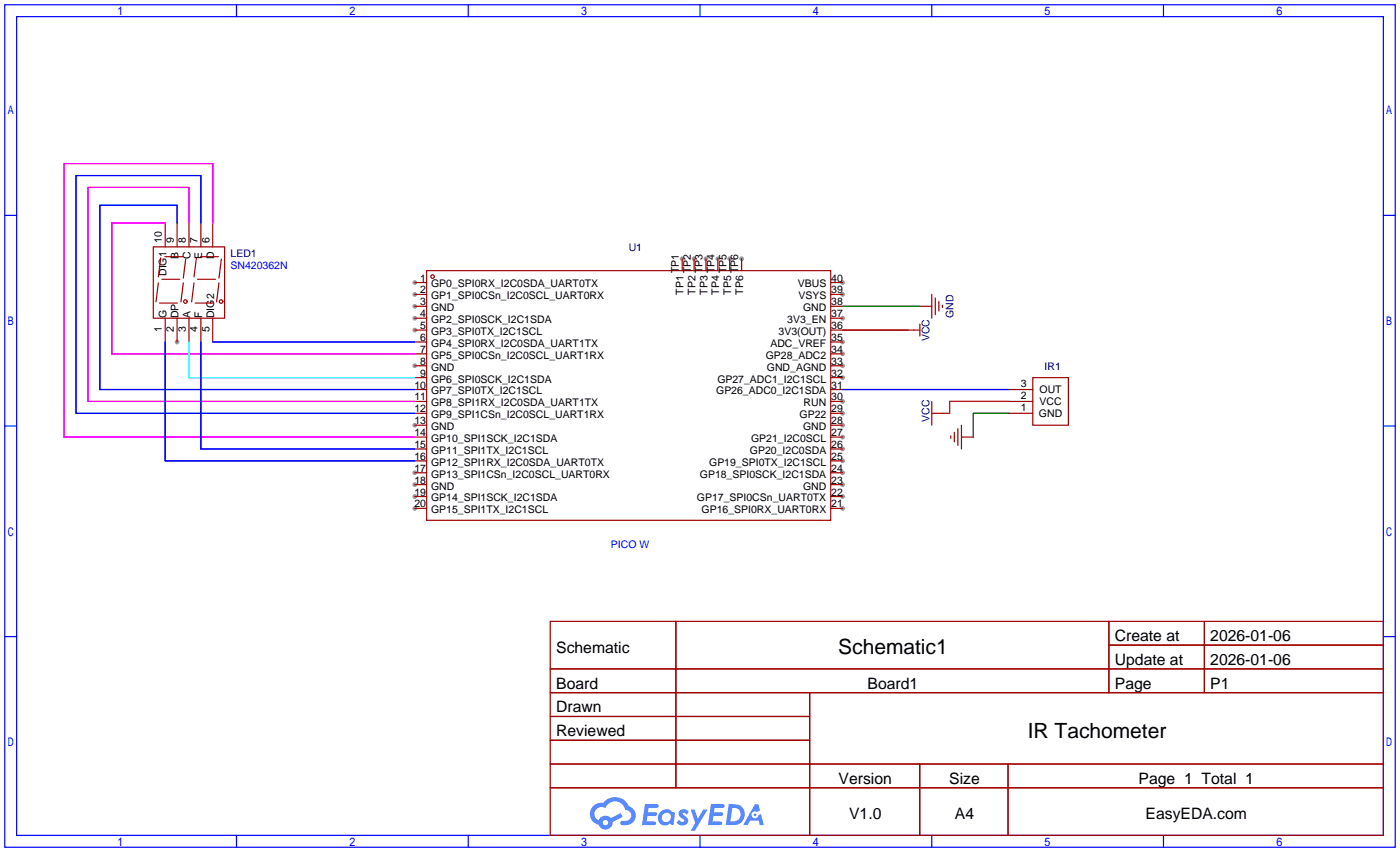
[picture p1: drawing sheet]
<svg xmlns="http://www.w3.org/2000/svg" width="299mm" height="182mm" viewBox="0 0 299 182" stroke-linecap="round" stroke-linejoin="round" font-family="sans-serif">
<g fill="#999">
<circle cx="88.6" cy="60.4" r=".51"/>
<circle cx="88.6" cy="62.9" r=".51"/>
<circle cx="88.6" cy="65.4" r=".51"/>
<circle cx="88.6" cy="68" r=".51"/>
<circle cx="88.6" cy="70.5" r=".51"/>
<circle cx="88.6" cy="78.1" r=".51"/>
<circle cx="88.6" cy="90.8" r=".51"/>
<circle cx="88.6" cy="101" r=".51"/>
<circle cx="88.6" cy="103.5" r=".51"/>
<circle cx="88.6" cy="106.1" r=".51"/>
<circle cx="88.6" cy="108.6" r=".51"/>
<circle cx="180.1" cy="108.6" r=".51"/>
<circle cx="180.1" cy="106.1" r=".51"/>
<circle cx="180.1" cy="103.5" r=".51"/>
<circle cx="180.1" cy="101" r=".51"/>
<circle cx="180.1" cy="98.5" r=".51"/>
<circle cx="180.1" cy="95.9" r=".51"/>
<circle cx="180.1" cy="93.4" r=".51"/>
<circle cx="180.1" cy="90.8" r=".51"/>
<circle cx="180.1" cy="88.3" r=".51"/>
<circle cx="180.1" cy="85.8" r=".51"/>
<circle cx="180.1" cy="80.7" r=".51"/>
<circle cx="180.1" cy="78.1" r=".51"/>
<circle cx="180.1" cy="75.6" r=".51"/>
<circle cx="180.1" cy="73.1" r=".51"/>
<circle cx="180.1" cy="68" r=".51"/>
<circle cx="180.1" cy="62.9" r=".51"/>
<circle cx="180.1" cy="60.4" r=".51"/>
<circle cx="145.8" cy="55.3" r=".51"/>
<circle cx="148.3" cy="55.3" r=".51"/>
<circle cx="150.9" cy="55.3" r=".51"/>
<circle cx="153.4" cy="55.3" r=".51"/>
<circle cx="156" cy="55.3" r=".51"/>
<circle cx="158.5" cy="55.3" r=".51"/>
<circle cx="37.8" cy="73.1" r=".51"/>
</g>
<g fill="none" stroke="#00f" stroke-width=".25">
<path d="M1 1h297.2v180h-297.2zM3.6 3.6h292.1v174.9h-292.1zM50.5 1v2.6M100.1 1v2.6M149.6 1v2.6M199.1 1v2.6M248.7 1v2.6M1 46h2.6M295.7 46h2.5M1 91h2.6M295.7 91h2.5M1 136h2.6"/>
<path d="M295.7 136h2.5M50.5 178.5v2.5M100.1 178.5v2.5M149.6 178.5v2.5M199.1 178.5v2.5M248.7 178.5v2.5"/>
</g>
<g fill="none" stroke="#a10000" stroke-width=".25">
<path d="M117.6 132.8h178.1v45.7h-178.1zM144.5 132.8v35.5M237 132.8v15.2M237 137.8h58.7M257.4 132.8v15.2M117.6 142.9h178.1M117.6 148h178.1M117.6 153.1h55.4M117.6 158.2h55.4M173 148v30.5M117.6 163.2h178.1M117.6 168.3h178.1"/>
<path d="M196.6 163.2v15.3M215.4 163.2v15.3"/>
</g>
<g fill="#5487ff">
<path d="M145.3 173.2a1.3 1.3 0 0 1 1.9 .2l-.4 .7a.54 .54 0 0 0-.9-.3l.1 .2a1.34 1.34 0 0 1 .9 1.8 1.47 1.47 0 0 1-2.3 0l.5-.6 .8 .4a.31 .31 0 0 0 .4-.3 .31 .31 0 0 0-.3-.3 1.12 1.12 0 0 1-.7-1.8z"/>
<path d="M147.6 173h.9l.6 1.9 1.2-1.9h.9l-2.7 4.5h-.9l1-1.7z"/>
<path d="M137.8 171.8h1.7a1.31 1.31 0 0 1 1.2 .2 .4 .4 0 0 1-.3 .6h-1.8l-.1 .9h1.6a.4 .4 0 0 1 .4 .5 .4 .4 0 0 1-.5 .3h-1.6l-.2 1.2h1.4a.46 .46 0 0 1 .5 .1 .46 .46 0 0 1 .1 .5l-.4 .2h-2.6z"/>
<path d="M151.9 171.8h1.7a1.32 1.32 0 0 1 1.2 .2 .39 .39 0 0 1-.3 .6h-1.8l-.1 .9h1.6a.4 .4 0 0 1 .4 .5 .4 .4 0 0 1-.4 .3h-1.7l-.2 1.2h1.4a.46 .46 0 0 1 .5 .1 .46 .46 0 0 1 .1 .5l-.4 .2h-2.6z"/>
<path d="M161.3 171.8h.8l.3 1.4-.6 .3a.75 .75 0 0 0-1.1 .3 .75 .75 0 0 0 .5 1 .75 .75 0 0 0 .9-.6l.5-.3 .6 2.4h-.8l-.3-1h-1.8l-.5 1h-1z"/>
<path d="M155.7 171.8l-.6 4.5h1.5a2.27 2.27 0 0 0 2.6-2.3 2.27 2.27 0 0 0-2.7-2.2zM156.5 172.6a1.5 1.5 0 0 1 1.8 1.5 1.5 1.5 0 0 1-1.9 1.4h-.3z"/>
<path d="M141.2 173.4a1.6 1.6 0 0 0-.3 2.3 1.6 1.6 0 0 0 2.3 .2l.7 .4 .3-2.5-.1-.3h-.5a1.58 1.58 0 0 0-2.4-.1zM141.8 174a.98 .98 0 0 1 1.6 .4 .98 .98 0 0 1-1.1 1.3 .94 .94 0 0 1-.9-.7 .94 .94 0 0 1 .4-1z"/>
<path d="M126.8 172.2a2.37 2.37 0 0 0 1.1 4 1.54 1.54 0 0 0 1.8 1 1.54 1.54 0 0 0 1.2-1.6l2.2-1.1-.5-.8-2 1.1a1.57 1.57 0 0 0-2.7 .5 1.5 1.5 0 0 1-.7-2.1 1.5 1.5 0 0 1 2.2-.5 2.23 2.23 0 0 1 2.3-1.5 2.23 2.23 0 0 1 2 1.9 1.16 1.16 0 0 1 1.2 1 1.16 1.16 0 0 1-1.1 1.3h-.7a.47 .47 0 0 0-.5 .4 .47 .47 0 0 0 .4 .5 2.17 2.17 0 0 0 2.5-1 2.17 2.17 0 0 0-.3-2.6l-.8-.5a3.2 3.2 0 0 0-5.5-.7l-1.1 .1zM128.8 175.8a.6 .6 0 0 1 1.2 0 .6 .6 0 0 1-1.2 0z"/>
<circle cx="161.4" cy="174.1" r=".28"/>
</g>
<g fill="none" stroke="#a10000" stroke-width=".25">
<path d="M32.8 52.7h15.2v15.3h-15.2zM34.4 55.1l-.6 4.1M34.6 59.7h3.8M35.2 54.8h3.9M35.3 47.7v5M37.8 47.7v5M39.7 55.4l-.5 4M40.4 47.7v5M42 55.1l-.5 4.1M42.2 59.7h3.8M42.9 54.8h3.8M42.9 47.7v5"/>
<path d="M45.5 47.7v5M47.3 55.4l-.5 4M91.2 57.8h86.3v53.4h-86.3zM145.8 55.3v2.5M148.3 55.3v2.5M150.9 55.3v2.5M153.4 55.3v2.5M156 55.3v2.5M158.5 55.3v2.5M33.8 60.4l-.5 4.1M34.1 64.7h3.8M35.3 68v5.1"/>
<path d="M37.8 68v5.1M39.2 60.4l-.5 4.1M40.4 68v5.1M41.5 60.4l-.5 4.1M41.7 64.7h3.8M42.9 68v5.1M45.5 68v5.1M46.8 60.4l-.5 4.1M88.6 60.4h2.6M88.6 62.9h2.6M88.6 65.4h2.6M88.6 68h2.6"/>
<path d="M88.6 70.5h2.6M88.6 73.1h2.6M88.6 75.6h2.6M88.6 78.1h2.6M177.5 60.4h2.6M177.5 62.9h2.6M177.5 65.4h2.6M177.5 68h2.6M177.5 70.5h2.6M177.5 73.1h2.6M177.5 75.6h2.6M177.5 78.1h2.6"/>
<path d="M194.1 70.5h2.5M196.6 65.4h2.5M196.6 69.3v2.5M199.1 62.9v5.1M199.9 63.7v3.5M200.7 64.4v2.1M201.4 65.2v.5M88.6 80.7h2.6M88.6 83.2h2.6M88.6 85.8h2.6M88.6 88.3h2.6M88.6 90.8h2.6"/>
<path d="M88.6 93.4h2.6M88.6 95.9h2.6M88.6 98.5h2.6M177.5 80.7h2.6M177.5 83.2h2.6M177.5 85.8h2.6M177.5 88.3h2.6M177.5 90.8h2.6M177.5 93.4h2.6M177.5 95.9h2.6M177.5 98.5h2.6M199.1 88.3h3.8"/>
<path d="M199.1 85.8v5M203.2 93.1v.5M204 92.4v2M204.7 91.6v3.6M205.5 93.4h2.5M205.5 90.8v5.1M215.6 83.2h5.1M215.6 85.8h5.1M215.6 88.3h5.1M220.7 80.7h7.6v10.1h-7.6zM88.6 101h2.6M88.6 103.5h2.6"/>
<path d="M88.6 106.1h2.6M88.6 108.6h2.6M177.5 101h2.6M177.5 103.5h2.6M177.5 106.1h2.6M177.5 108.6h2.6"/>
<circle cx="92.5" cy="59.1" r=".38"/>
<circle cx="39.6" cy="64.4" r=".38"/>
<circle cx="47.2" cy="64.4" r=".38"/>
</g>
<path d="M180.1 70.5h14M215.6 85.8h-12.7v2.5" fill="none" stroke="#f00" stroke-width=".25"/>
<path d="M180.1 65.4h16.5M215.6 88.3h-7.6v5.1" fill="none" stroke="#008700" stroke-width=".25"/>
<path d="M37.8 47.7v-3.8h-16.5v39.3h67.3M42.9 47.7v-10.2h-26.6v50.8h72.3M35.3 73.1v25.4h53.3M42.9 73.1v22.8h45.7M45.5 73.1h43.1M180.1 83.2h35.5" fill="none" stroke="#00f" stroke-width=".25"/>
<path d="M35.3 47.7h-11.4v27.9h64.7M40.4 47.7v-7.7h-21.6v45.8h69.8M45.5 47.7v-12.7h-31.8v58.4h74.9" fill="none" stroke="#f0f" stroke-width=".25"/>
<path d="M40.4 73.1v7.6h48.2" fill="none" stroke="#0ff" stroke-width=".25"/>
<g font-size="4.5">
<text x="179.2" y="139.8">Schematic1</text>
<text x="219.7" y="157.6">IR Tachometer</text>
</g>
<g font-size="3.4">
<text x="238.3" y="136.9">Create at</text>
<text x="258.7" y="136.9">2026-01-06</text>
<text x="118.9" y="139.5">Schematic</text>
<text x="238.3" y="142">Update at</text>
<text x="258.7" y="142">2026-01-06</text>
<text x="118.9" y="147.1">Board</text>
<text x="185.4" y="147.1">Board1</text>
<text x="238.3" y="147.1">Page</text>
<text x="258.7" y="147.1">P1</text>
<text x="118.9" y="152.2">Drawn</text>
<text x="118.9" y="157.3">Reviewed</text>
<text x="179.2" y="167.4">Version</text>
<text x="202.9" y="167.4">Size</text>
<text x="243.3" y="167.4">Page 1 Total 1</text>
<text x="181.5" y="175">V1.0</text>
<text x="204.1" y="175">A4</text>
<text x="244.8" y="175">EasyEDA.com</text>
</g>
<g font-size="2.2">
<text x="34.6" y="52" transform="rotate(-90 34.6 52)">10</text>
<text x="37.1" y="52" transform="rotate(-90 37.1 52)">9</text>
<text x="39.7" y="52" transform="rotate(-90 39.7 52)">8</text>
<text x="42.2" y="52" transform="rotate(-90 42.2 52)">7</text>
<text x="44.8" y="52" transform="rotate(-90 44.8 52)">6</text>
<text x="35.6" y="59" transform="rotate(-90 35.6 59)">DIG1</text>
<text x="38.2" y="55.2" transform="rotate(-90 38.2 55.2)">B</text>
<text x="40.7" y="55.4" transform="rotate(-90 40.7 55.4)">C</text>
<text x="43.2" y="55.2" transform="rotate(-90 43.2 55.2)">E</text>
<text x="45.8" y="55.4" transform="rotate(-90 45.8 55.4)">D</text>
<text x="145.1" y="58.3" transform="rotate(-90 145.1 58.3)">TP1</text>
<text x="147.6" y="58.3" transform="rotate(-90 147.6 58.3)">TP2</text>
<text x="150.2" y="58.3" transform="rotate(-90 150.2 58.3)">TP3</text>
<text x="152.7" y="58.3" transform="rotate(-90 152.7 58.3)">TP4</text>
<text x="155.3" y="58.3" transform="rotate(-90 155.3 58.3)">TP5</text>
<text x="157.8" y="58.3" transform="rotate(-90 157.8 58.3)">TP6</text>
<text x="89.8" y="60.2">1</text>
<text x="89.8" y="62.7">2</text>
<text x="89.8" y="65.2">3</text>
<text x="92.1" y="61.4">GP0_SPI0RX_I2C0SDA_UART0TX</text>
<text x="92.1" y="64">GP1_SPI0CSn_I2C0SCL_UART0RX</text>
<text x="146.1" y="62.9" transform="rotate(-90 146.1 62.9)">TP1</text>
<text x="148.6" y="62.9" transform="rotate(-90 148.6 62.9)">TP2</text>
<text x="151.2" y="62.9" transform="rotate(-90 151.2 62.9)">TP3</text>
<text x="153.7" y="62.9" transform="rotate(-90 153.7 62.9)">TP4</text>
<text x="156.3" y="62.9" transform="rotate(-90 156.3 62.9)">TP5</text>
<text x="158.8" y="62.9" transform="rotate(-90 158.8 62.9)">TP6</text>
<text x="170.5" y="61.4">VBUS</text>
<text x="170.6" y="64">VSYS</text>
<text x="177.7" y="65.2">38</text>
<text x="177.7" y="62.7">39</text>
<text x="177.7" y="60.2">40</text>
<text x="34.6" y="71" transform="rotate(-90 34.6 71)">1</text>
<text x="35.6" y="68" transform="rotate(-90 35.6 68)">G</text>
<text x="37.1" y="71" transform="rotate(-90 37.1 71)">2</text>
<text x="38.2" y="68" transform="rotate(-90 38.2 68)">DP</text>
<text x="39.7" y="71" transform="rotate(-90 39.7 71)">3</text>
<text x="40.7" y="68" transform="rotate(-90 40.7 68)">A</text>
<text x="42.2" y="71" transform="rotate(-90 42.2 71)">4</text>
<text x="43.2" y="68" transform="rotate(-90 43.2 68)">F</text>
<text x="44.8" y="71" transform="rotate(-90 44.8 71)">5</text>
<text x="45.8" y="68" transform="rotate(-90 45.8 68)">DIG2</text>
<text x="89.8" y="67.8">4</text>
<text x="89.8" y="70.3">5</text>
<text x="92.1" y="66.5">GND</text>
<text x="92.1" y="69">GP2_SPI0SCK_I2C1SDA</text>
<text x="92.1" y="71.6">GP3_SPI0TX_I2C1SCL</text>
<text x="166.4" y="71.6">3V3(OUT)</text>
<text x="168.3" y="69">3V3_EN</text>
<text x="171.6" y="66.5">GND</text>
<text x="177.7" y="70.3">36</text>
<text x="177.7" y="67.8">37</text>
<text x="89.8" y="72.9">6</text>
<text x="89.8" y="75.4">7</text>
<text x="89.8" y="77.9">8</text>
<text x="92.1" y="74.1">GP4_SPI0RX_I2C0SDA_UART1TX</text>
<text x="92.1" y="76.7">GP5_SPI0CSn_I2C0SCL_UART1RX</text>
<text x="163.7" y="76.7">GP28_ADC2</text>
<text x="164.7" y="74.1">ADC_VREF</text>
<text x="177.7" y="77.9">33</text>
<text x="177.7" y="75.4">34</text>
<text x="177.7" y="72.9">35</text>
<text x="88.6" y="83">10</text>
<text x="89.8" y="80.5">9</text>
<text x="92.1" y="79.2">GND</text>
<text x="92.1" y="81.7">GP6_SPI0SCK_I2C1SDA</text>
<text x="153.3" y="81.7">GP27_ADC1_I2C1SCL</text>
<text x="163.9" y="79.2">GND_AGND</text>
<text x="177.7" y="83">31</text>
<text x="177.7" y="80.5">32</text>
<text x="218.2" y="82.8">3</text>
<text x="88.6" y="85.6">11</text>
<text x="88.6" y="88.1">12</text>
<text x="92.1" y="84.3">GP7_SPI0TX_I2C1SCL</text>
<text x="92.1" y="86.8">GP8_SPI1RX_I2C0SDA_UART1TX</text>
<text x="92.1" y="89.4">GP9_SPI1CSn_I2C0SCL_UART1RX</text>
<text x="153.1" y="84.3">GP26_ADC0_I2C1SDA</text>
<text x="170.9" y="89.4">GP22</text>
<text x="171.8" y="86.8">RUN</text>
<text x="177.7" y="88.1">29</text>
<text x="177.7" y="85.6">30</text>
<text x="218.2" y="87.9">1</text>
<text x="218.2" y="85.3">2</text>
<text x="222" y="89.1">GND</text>
<text x="222.2" y="86.6">VCC</text>
<text x="222.2" y="84">OUT</text>
<text x="88.6" y="90.6">13</text>
<text x="88.6" y="93.2">14</text>
<text x="88.6" y="95.7">15</text>
<text x="92.1" y="91.9">GND</text>
<text x="92.1" y="94.4">GP10_SPI1SCK_I2C1SDA</text>
<text x="160.5" y="94.4">GP21_I2C0SCL</text>
<text x="171.6" y="91.9">GND</text>
<text x="177.7" y="95.7">26</text>
<text x="177.7" y="93.2">27</text>
<text x="177.7" y="90.6">28</text>
<text x="88.6" y="98.3">16</text>
<text x="88.6" y="100.8">17</text>
<text x="92.1" y="97">GP11_SPI1TX_I2C1SCL</text>
<text x="92.1" y="99.5">GP12_SPI1RX_I2C0SDA_UART0TX</text>
<text x="151.6" y="99.5">GP19_SPI0TX_I2C1SCL</text>
<text x="160.3" y="97">GP20_I2C0SDA</text>
<text x="177.7" y="100.8">24</text>
<text x="177.7" y="98.3">25</text>
<text x="88.6" y="103.3">18</text>
<text x="88.6" y="105.9">19</text>
<text x="92.1" y="102.1">GP13_SPI1CSn_I2C0SCL_UART0RX</text>
<text x="92.1" y="104.6">GND</text>
<text x="92.1" y="107.1">GP14_SPI1SCK_I2C1SDA</text>
<text x="149" y="107.1">GP17_SPI0CSn_UART0TX</text>
<text x="149.6" y="102.1">GP18_SPI0SCK_I2C1SDA</text>
<text x="171.6" y="104.6">GND</text>
<text x="177.7" y="105.9">22</text>
<text x="177.7" y="103.3">23</text>
<text x="88.6" y="108.4">20</text>
<text x="92.1" y="109.7">GP15_SPI1TX_I2C1SCL</text>
<text x="150" y="109.7">GP16_SPI0RX_UART0RX</text>
<text x="177.7" y="108.4">21</text>
</g>
<g font-size="2.2" fill="#000080">
<text x="134.4" y="53.6">U1</text>
<text x="49.3" y="54.8">LED1</text>
<text x="203.8" y="67.9" transform="rotate(-90 203.8 67.9)">GND</text>
<text x="198.7" y="72.9" transform="rotate(-90 198.7 72.9)">VCC</text>
<text x="223.3" y="79">IR1</text>
<text x="198.7" y="90.1" transform="rotate(-90 198.7 90.1)">VCC</text>
</g>
<g font-size="2.2" fill="#00f">
<text x="49.3" y="57.4">SN420362N</text>
<text x="130.6" y="117.1">PICO W</text>
</g>
</svg>
